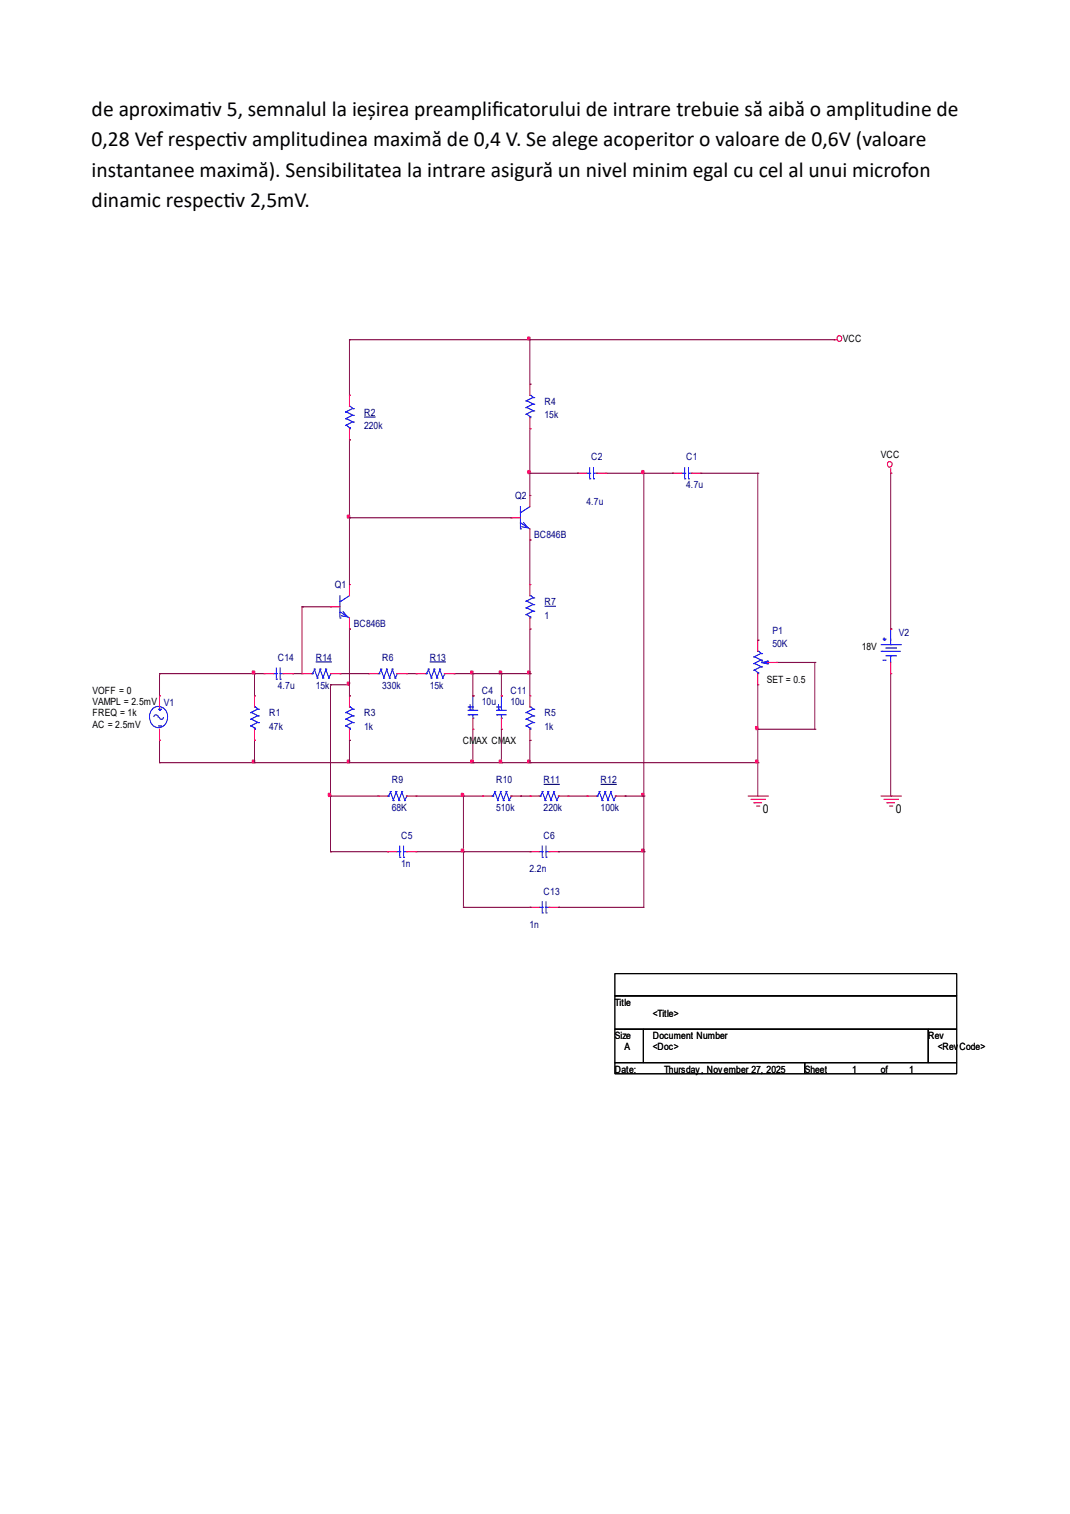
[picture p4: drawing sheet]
<svg xmlns="http://www.w3.org/2000/svg" width="210mm" height="297mm" viewBox="0 0 210 297" stroke-linecap="round" stroke-linejoin="round" font-family="sans-serif">
<path d="M120.7 191.1h67.2v4.4h-67.2zM120.7 195.5h67.2v6.6h-67.2zM120.7 202.1h5.6v6.5h-5.6zM120.7 208.6h37.3v2.2h-37.3zM126.3 202.1h56v6.5h-56zM158 208.6h29.9v2.2h-29.9zM182.3 202.1h5.6v6.5h-5.6z" fill="none" stroke="#000" stroke-width=".2"/>
<g fill="none" stroke="#800040" stroke-width=".2">
<path d="M68.6 66.7h.1M68.6 66.7v10.7M68.6 77.6h.1M68.8 66.7h94.7M104 66.7v8.5M104 75.4h.1M163.7 66.7h.1M68.6 86.4h.1M68.6 86.6v15M104 84.2h.1M104 84.4v8.5M104 92.9h.1"/>
<path d="M104 92.9h9.2M104 93.1v4.2M113.4 92.9h.1M119 92.9h7.2M126.4 92.9h.1M126.4 92.9v63.2M126.4 92.9h5.4M132 92.9h.1M137.6 92.9h11M148.8 92.9h.1M148.8 92.9v32.6M174.9 92.9h.1"/>
<path d="M174.9 93.1v30.4M59.3 119.1h.1M59.3 119.4v12.8h-1.7M59.5 119.1h5.4M68.6 101.6h.1M68.6 101.9v12.9M68.8 101.6h31.5M104 106h.1M104 106.2v8.6M31.3 132.2h.1M31.3 132.5v4.1M31.5 132.2h18.5"/>
<path d="M50 132.2h.1M50 132.5v4.1M50.2 132.2h1.6M57.4 132.2h.1M64.9 134.4h.1M64.9 134.6v32.4M65.1 134.4h3.5M66.8 132.2h.1M66.9 132.2h5.4M68.6 123.5h.1M68.6 123.7v12.7M68.6 136.6h.1"/>
<path d="M79.8 132.2h1.7M81.7 132.2h.1M89.1 132.2h.1M89.3 132.2h9M92.9 132.2h.1M92.9 132.5v4.1M98.4 132.2h.1M98.4 132.2h5.5M98.4 132.5v4.1M104 123.5h.1M104 123.7v8.5M104 132.2h.1"/>
<path d="M104 132.5v4.1M148.8 125.7h.1M148.8 134.4v8.5M152.5 130.1h7.3M160 130.1h.1M160 130.1v12.8M174.9 132.2v23.9M31.3 145.3h.1M31.3 145.6v4.1M31.3 149.7h.1M31.5 149.7h18.5M50 145.3h.1"/>
<path d="M50 145.6v4.1M50 149.7h.1M50.2 149.7h42.5M64.9 156.3h.1M65.1 156.3h9.1M68.6 145.3h.1M68.6 145.6v4.1M81.7 156.3h9.1M91 156.3h.1M91 156.3v10.7M91 156.3h3.5M92.9 143.2v6.3"/>
<path d="M92.9 149.7h.1M92.9 149.7h5.4M94.7 156.3h.1M98.4 143.2v6.3M98.4 149.7h.1M98.4 149.7h5.5M102.2 156.3h.1M102.4 156.3h1.6M104 145.3h.1M104 145.6v4.1M104 149.7h.1M104.2 149.7h44.6"/>
<path d="M111.5 156.3h3.5M115.2 156.3h.1M122.7 156.3h.1M122.9 156.3h3.5M126.4 156.3h.1M126.4 156.3v10.7M148.8 143.2h.1M148.8 143.2v6.3M148.8 149.7h.1M148.8 149.9v6.4M149 143.2h11M160 143.2h.1"/>
<path d="M174.9 156.3h.1M64.9 167.2h.1M64.9 167.2h11M76.1 167.2h.1M81.7 167.2h9.1M91 167.2h.1M91 167.2v10.7M91 167.2h12.9M91 178.1h.1M91 178.1h12.9M104 167.2h.1M104 178.1h.1"/>
<path d="M109.6 167.2h.1M109.6 178.1h.1M109.8 167.2h16.6M126.4 167.2h.1M126.4 167.4v10.7h-16.6"/>
</g>
<g fill="none" stroke="#f00" stroke-width=".2">
<path d="M68.6 77.6h.1M68.6 77.8v2M104 75.4h.1M104 75.6v2M163.7 66.7h.1M163.9 66.7h.6M68.6 84.2v1.9M68.6 86.4h.1M104 82v1.9M104 84.2h.1M104 97.3h.1M104 97.5v2"/>
<path d="M113.4 92.9h.1M113.6 92.9h1.6M117.1 92.9h1.7M119 92.9h.1M132 92.9h.1M132.2 92.9h1.7M135.7 92.9h1.7M137.6 92.9h.1M174.9 92v.7M174.9 92.9h.1M64.9 119.1h.1M65.1 119.1h1.7"/>
<path d="M68.6 114.8h.1M68.6 115v1.9M100.3 101.6h.1M100.5 101.6h1.7M104 103.8v2M104 106h.1M104 114.8h.1M104 115v1.9M31.3 136.6h.1M31.3 136.8v2M50 136.6h.1M50 136.8v2"/>
<path d="M51.8 132.2h.1M52 132.2h1.7M55.6 132.2h1.6M57.4 132.2h.1M59.3 132.2h.1M59.5 132.2h1.7M64.9 132.2h1.7M66.8 132.2h.1M68.6 121.3v2M68.6 123.5h.1M68.6 136.6h.1M68.6 136.8v2"/>
<path d="M72.3 132.2h.1M72.5 132.2h1.7M77.9 132.2h1.7M79.8 132.2h.1M81.7 132.2h.1M81.9 132.2h1.6M87.3 132.2h1.6M89.1 132.2h.1M92.9 136.6h.1M98.4 136.6h.1M104 121.3v2M104 123.5h.1"/>
<path d="M104 136.6h.1M104 136.8v2M148.8 125.7h.1M148.8 125.9v2M148.8 132.2v2M148.8 134.4h.1M150.7 130.1h1.6M152.5 130.1h.1M174.9 123.5h.1M174.9 130.1v1.9M174.9 132.2h.1M31.3 143.2v1.9"/>
<path d="M31.3 145.3h.1M50 143.2v1.9M50 145.3h.1M68.6 143.2v1.9M68.6 145.3h.1M74.2 156.3h.1M74.4 156.3h1.7M79.8 156.3h1.7M81.7 156.3h.1M92.9 141v1.9M92.9 143.2h.1M94.7 156.3h.1"/>
<path d="M94.9 156.3h1.7M98.4 141v1.9M98.4 143.2h.1M100.3 156.3h1.7M102.2 156.3h.1M104 143.2v1.9M104 145.3h.1M104 156.3h.1M104.2 156.3h1.7M109.6 156.3h1.7M111.5 156.3h.1M115.2 156.3h.1"/>
<path d="M115.4 156.3h1.7M120.8 156.3h1.7M122.7 156.3h.1M146.9 156.3h3.6M147.5 156.9h2.4M148 157.6h.1M148.2 157.6h1.3M148.6 158.2h.2M149 158.2h.1M150.1 156.9h.1M150.7 156.3h.1M173 156.3h3.6"/>
<path d="M173.6 156.9h2.4M174.2 157.6h.1M174.3 157.6h1.3M174.7 158.2h.2M175.1 158.2h.1M176.2 156.9h.1M176.8 156.3h.1M76.1 167.2h.1M76.3 167.2h1.6M79.8 167.2h1.7M81.7 167.2h.1M104 167.2h.1"/>
<path d="M104 178.1h.1M104.2 167.2h1.7M104.2 178.1h1.7M107.8 167.2h1.7M107.8 178.1h1.7M109.6 167.2h.1M109.6 178.1h.1"/>
<circle cx="164.9" cy="66.5" r=".51"/>
<circle cx="174.7" cy="91.2" r=".51"/>
</g>
<g fill="none" stroke="#00f" stroke-width=".2">
<path d="M68.6 79.8h.1M68.8 79.8l.6 .4M103.3 78.7h.1M103.5 78.7l1.3 .7M104 77.6h.1M104.2 77.6l.6 .4M104.6 78l-1.3 .7M104.6 79.4l-1.3 .6M104.8 78h.1M104.8 79.4h.1M67.9 80.9h.1M67.9 82.2h.1"/>
<path d="M67.9 83.5h.1M68.1 80.9l1.3 .7M68.1 82.2l1.3 .7M68.1 83.5l.5 .4M68.6 83.9h.1M68.6 84.2h.1M69.2 80.2l-1.3 .7M69.2 81.6l-1.3 .6M69.2 82.9l-1.3 .6M69.4 80.2h.1M69.4 81.6h.1M69.4 82.9h.1"/>
<path d="M102.2 99.5v4.1M103.3 80h.1M103.3 81.3h.1M103.5 80l1.3 .7M103.5 81.3l.5 .5M104 81.8h.1M104 82h.1M104 99.5l-1.6 1.1M104.6 80.7l-1.3 .6M104.8 80.7h.1M115.2 92.9h.4M115.8 91.8v2"/>
<path d="M115.8 92.9h.1M115.8 94h.1M116.5 91.8v2M116.5 92.9h.4M116.5 94h.1M117.1 92.9h.1M133.9 92.9h.4M134.4 91.8v2M134.4 92.9h.1M134.4 94h.1M135.2 91.8v2M135.2 92.9h.4"/>
<path d="M135.2 94h.1M135.7 92.9h.1M66.8 116.9v4.2M66.8 118h.1M68.6 116.9l-1.7 1.1M102.2 100.6h.1M102.2 102.7h.1M102.2 103.8h.1M102.4 102.7l1.6 1.1M102.7 102.5l1 1.1-1.3-.2M103.3 118h.1M103.3 119.4h.1"/>
<path d="M103.5 118l1.3 .7M103.5 119.4l1.3 .6M104 116.9h.1M104.2 116.9l.6 .5M104.6 117.4l-1.3 .6M104.6 118.7l-1.3 .7M104.8 117.4h.1M104.8 118.7h.1M29.9 139.3a1.84 1.84 0 0 1 2.3-.3 1.84 1.84 0 0 1 .7 2.3 1.72 1.72 0 0 1-1.8 1.5 1.72 1.72 0 0 1-1.7-1.5 2.32 2.32 0 0 1 .5-2zM31.3 139v.2h-.2M31.3 139.5h.1M31.5 139.2h.1"/>
<path d="M49.2 139.9h.1M49.4 139.9l1.3 .6M50 138.8h.1M50.2 138.8l.5 .4M50.5 139.2l-1.3 .7M50.7 139.2h.1M53.7 132.2h.4M54.3 131.1v2M54.3 132.2h.1M54.3 133.3h.1M55 131.1v2M55 132.2h.4"/>
<path d="M55 133.3h.1M55.6 132.2h.1M61.2 132.2h.1M61.3 132.2h.1M61.7 131.4h.1M61.7 131.4l.6 1.5M61.7 131.6l-.4 .6M62.3 133.1h.1M62.8 131.4h.1M62.8 131.4l.6 1.5M62.8 131.6l-.5 1.5M63.4 133.1h.1"/>
<path d="M64 131.4h.1M64 131.4l.5 1.5M64 131.6l-.6 1.5M64.5 133.1h.1M64.9 132.2h.1M64.9 132.5l-.4 .6M66.8 120.2h.1M66.8 121.3h.1M66.9 120.2l1.7 1.1M67.3 120l.9 1.1-1.3-.2M67.9 139.9h.1M68.1 139.9l1.3 .6"/>
<path d="M68.6 138.8h.1M68.8 138.8l.6 .4M69.2 139.2l-1.3 .7M69.4 139.2h.1M74.2 132.2h.1M74.4 132.2h.1M74.8 131.4h.1M74.8 131.4l.5 1.5M74.8 131.6l-.4 .6M75.3 133.1h.1M75.9 131.4h.1M75.9 131.4l.5 1.5"/>
<path d="M75.9 131.6l-.6 1.5M76.4 133.1h.1M77 131.4h.1M77 131.4l.6 1.5M77 131.6l-.6 1.5M77.6 133.1h.1M77.9 132.2h.1M77.9 132.5l-.3 .6M83.5 132.2h.1M83.7 132.2h.1M84.1 131.4h.1M84.1 131.4l.6 1.5"/>
<path d="M84.1 131.6l-.4 .6M84.7 133.1h.1M85.2 131.4h.1M85.2 131.4l.6 1.5M85.2 131.6l-.5 1.5M85.8 133.1h.1M86.3 131.4h.1M86.3 131.4l.6 1.5M86.3 131.6l-.5 1.5M86.9 133.1h.1M87.3 132.2h.1M87.3 132.5l-.4 .6"/>
<path d="M91.9 138.8h.6M91.9 139.5h.1M92.1 139.5h1.7M92.3 138.4v.6M92.3 139.2h.1M92.7 138.8h.1M92.9 136.6h.1M92.9 136.8v2.4M92.9 139.5h.1M97.5 138.8h.6M97.5 139.5h.1M97.7 139.5h1.7"/>
<path d="M97.9 138.4v.6M97.9 139.2h.1M98.3 138.8h.1M98.4 136.6h.1M98.4 136.8v2.4M98.4 139.5h.1M103.3 120.7h.1M103.3 139.9h.1M103.5 120.7l.5 .4M103.5 139.9l1.3 .6M104 121.1h.1M104 121.3h.1"/>
<path d="M104 138.8h.1M104.2 138.8l.6 .4M104.6 120l-1.3 .7M104.6 139.2l-1.3 .7M104.8 120h.1M104.8 139.2h.1M148 129h.1M148 130.3h.1M148 131.6h.1M148.2 129l1.3 .6M148.2 130.3l1.3 .6M148.2 131.6l.6 .4"/>
<path d="M148.8 127.9h.1M148.8 132h.1M148.8 132.2h.1M149 127.9l.5 .4M149.3 128.3l-1.3 .7M149.3 129.6l-1.3 .7M149.3 130.9l-1.3 .7M149.5 128.3h.1M149.5 129.6h.1M149.5 130.1h.1M149.5 130.1l1 .2M149.5 130.9h.1"/>
<path d="M150.7 129.8h.1M150.7 129.8l-1 .3h1v.2M150.7 130.3h.1M173 126.6h3.6M173 127.9h.1M173.2 127.9h3.6M173.4 129.6h.2M173.6 125.3v.2h-.2M173.6 125.7h.1M173.8 125.5h.1M173.8 129.6h.1M174 127.2h1.6"/>
<path d="M174 128.7h1.6M174.9 123.5h.1M174.9 123.7v2.6M174.9 126.6h.1M174.9 128.7h.1M174.9 129v1.1M175.8 127.2h.1M175.8 128.7h.1M176.8 126.6h.1M30.2 140.8l.2-.4a.56 .56 0 0 1 .7 .4h-.1M31.1 142.5h.2M31.3 140.8l.1 .3 .3 .1 .3-.1 .1-.3"/>
<path d="M31.5 142.5h.1M49.2 141.2h.1M49.2 142.5h.1M49.4 141.2l1.3 .7M49.4 142.5l.6 .4M50 142.9h.1M50 143.2h.1M50.5 140.5l-1.3 .7M50.5 141.9l-1.3 .6M50.7 140.5h.1M50.7 141.9h.1M67.9 141.2h.1"/>
<path d="M67.9 142.5h.1M68.1 141.2l1.3 .7M68.1 142.5l.5 .4M68.6 142.9h.1M68.6 143.2h.1M69.2 140.5l-1.3 .7M69.2 141.9l-1.3 .6M69.4 140.5h.1M69.4 141.9h.1M76.1 156.3h.1M76.3 156.3h.1M76.6 155.4h.1"/>
<path d="M76.6 155.4l.6 1.5M76.6 155.6l-.3 .7M77.2 157.2h.1M77.8 155.4h.1M77.8 155.4l.5 1.5M77.8 155.6l-.6 1.6M78.3 157.2h.1M78.9 155.4h.1M78.9 155.4l.5 1.5M78.9 155.6l-.6 1.6M79.4 157.2h.1M79.8 156.3h.1"/>
<path d="M79.8 156.5l-.4 .7M91.9 140.3h.1M92.1 140.3h1.7M92.9 140.3v.5M92.9 141h.1M96.6 156.3h.1M96.8 156.3h.1M97.1 155.4h.1M97.1 155.4l.6 1.5M97.1 155.6l-.3 .7M97.5 140.3h.1M97.7 140.3h1.7"/>
<path d="M97.7 157.2h.1M98.3 155.4h.1M98.3 155.4l.5 1.5M98.3 155.6l-.6 1.6M98.4 140.3v.5M98.4 141h.1M98.8 157.2h.1M99.4 155.4h.1M99.4 155.4l.5 1.5M99.4 155.6l-.6 1.6M99.9 157.2h.1M100.3 156.3h.1"/>
<path d="M100.3 156.5l-.4 .7M103.3 141.2h.1M103.3 142.5h.1M103.5 141.2l1.3 .7M103.5 142.5l.5 .4M104 142.9h.1M104 143.2h.1M104.6 140.5l-1.3 .7M104.6 141.9l-1.3 .6M104.8 140.5h.1M104.8 141.9h.1M105.9 156.3h.1"/>
<path d="M106.1 156.3h.1M106.5 155.4h.1M106.5 155.4l.5 1.5M106.5 155.6l-.4 .7M107 157.2h.1M107.6 155.4h.1M107.6 155.4l.5 1.5M107.6 155.6l-.6 1.6M108.1 157.2h.1M108.7 155.4h.1M108.7 155.4l.6 1.5M108.7 155.6l-.6 1.6"/>
<path d="M109.3 157.2h.1M109.6 156.3h.1M109.6 156.5l-.3 .7M117.1 156.3h.1M117.3 156.3h.1M117.7 155.4h.1M117.7 155.4l.5 1.5M117.7 155.6l-.4 .7M118.2 157.2h.1M118.8 155.4h.1M118.8 155.4l.5 1.5M118.8 155.6l-.6 1.6"/>
<path d="M119.3 157.2h.1M119.9 155.4h.1M119.9 155.4l.6 1.5M119.9 155.6l-.6 1.6M120.5 157.2h.1M120.8 156.3h.1M120.8 156.5l-.3 .7M77.9 167.2h.4M78.5 166.1v2M78.5 167.2h.1M78.5 168.3h.1M79.2 166.1v2"/>
<path d="M79.2 167.2h.4M79.2 168.3h.1M79.8 167.2h.1M105.9 167.2h.4M105.9 178.1h.4M106.5 166.1v2M106.5 167.2h.1M106.5 168.3h.1M106.5 177v2M106.5 178.1h.1M106.5 179.2h.1M107.2 166.1v2"/>
<path d="M107.2 167.2h.4M107.2 168.3h.1M107.2 177v2M107.2 178.1h.4M107.2 179.2h.1M107.8 167.2h.1M107.8 178.1h.1"/>
</g>
<g fill="#f0f" stroke="#f0f" stroke-width=".2">
<path d="M98 131.7l.5 .1a.37 .37 0 0 1-.1 .4 .37 .37 0 0 1-.4 .1z" fill-rule="evenodd"/>
<path d="M103.6 131.7l.5 .1a.37 .37 0 0 1-.1 .4 .37 .37 0 0 1-.4 .1z" fill-rule="evenodd"/>
<path d="M68.2 149.2h.5a.37 .37 0 0 1-.1 .5 .37 .37 0 0 1-.4 .1z" fill-rule="evenodd"/>
<path d="M49.5 149.2h.5a.37 .37 0 0 1 0 .5 .37 .37 0 0 1-.4 .1z" fill-rule="evenodd"/>
<path d="M92.4 149.2h.5a.37 .37 0 0 1 0 .5 .37 .37 0 0 1-.5 .1z" fill-rule="evenodd"/>
<path d="M126 166.7h.5a.37 .37 0 0 1-.1 .4 .37 .37 0 0 1-.4 .1z" fill-rule="evenodd"/>
<path d="M49.5 131.7l.5 .1a.37 .37 0 0 1 0 .4 .37 .37 0 0 1-.4 .1z" fill-rule="evenodd"/>
<path d="M98 149.2h.5a.37 .37 0 0 1-.1 .5 .37 .37 0 0 1-.4 .1z" fill-rule="evenodd"/>
<path d="M103.6 149.2h.5a.37 .37 0 0 1-.1 .5 .37 .37 0 0 1-.4 .1z" fill-rule="evenodd"/>
<path d="M90.6 166.7h.4a.37 .37 0 0 1 0 .4 .37 .37 0 0 1-.4 .1z" fill-rule="evenodd"/>
<path d="M148.3 149.2h.5a.37 .37 0 0 1 0 .5 .37 .37 0 0 1-.4 .1z" fill-rule="evenodd"/>
<path d="M90.6 155.8h.4a.37 .37 0 0 1 0 .4 .37 .37 0 0 1-.4 .1z" fill-rule="evenodd"/>
<path d="M68.2 101.1l.5 .1a.37 .37 0 0 1-.1 .4 .37 .37 0 0 1-.4 .1z" fill-rule="evenodd"/>
<path d="M68.2 133.9h.5a.37 .37 0 0 1-.1 .5 .37 .37 0 0 1-.4 .1z" fill-rule="evenodd"/>
<path d="M103.6 66.2h.5a.42 .42 0 0 1-.3 .6l-.2-.2z" fill-rule="evenodd"/>
<path d="M126 92.4h.5a.37 .37 0 0 1-.1 .4 .37 .37 0 0 1-.4 .2z" fill-rule="evenodd"/>
<path d="M126 155.8h.5a.37 .37 0 0 1-.1 .4 .37 .37 0 0 1-.4 .1z" fill-rule="evenodd"/>
<path d="M103.6 92.4h.5a.37 .37 0 0 1-.1 .4 .37 .37 0 0 1-.4 .2z" fill-rule="evenodd"/>
<path d="M92.4 131.7l.5 .1a.37 .37 0 0 1 0 .4 .37 .37 0 0 1-.5 .1z" fill-rule="evenodd"/>
<path d="M148.3 142.6l.5 .1a.37 .37 0 0 1 0 .4 .37 .37 0 0 1-.4 .1z" fill-rule="evenodd"/>
<path d="M64.4 155.8h.5a.37 .37 0 0 1 0 .4 .37 .37 0 0 1-.4 .1z" fill-rule="evenodd"/>
</g>
<path d="M71.5 81.9h2.2M106.9 119h2.3M62 129.9h3.2M84.4 129.9h3.1M106.7 154h3.2M117.9 154h3.2" fill="none" stroke="#000080" stroke-width=".2"/>
<g font-size="4.2">
<text x="18" y="22.7">de aproximat</text>
<text x="39.3" y="22.7">iv 5, semnalul la ieşirea preamplif</text>
<text x="96.6" y="22.7">icatorului de intrare trebuie să aibă o amplitudine de</text>
<text x="18" y="28.7">0,28 Vef respect</text>
<text x="44.3" y="28.7">iv amplitudinea maximă de 0,4 V. Se alege acoperitor o valoare de 0,6V (valoare</text>
<text x="18" y="34.7">instantanee maximă). Sensibilitatea la intrare asigură un nivel minim egal cu cel al unui microfon</text>
<text x="18" y="40.7">dinamic respect</text>
<text x="43.9" y="40.7">iv 2,5mV.</text>
</g>
<g font-size="2.4">
<text x="149.8" y="159.7">0</text>
<text x="175.9" y="159.7">0</text>
</g>
<g font-size="2">
<text x="165.5" y="67.2">VCC</text>
<text x="172.9" y="90">VCC</text>
<text x="169.2" y="127.5">18V</text>
<text x="18.2" y="136.3">VOFF = 0</text>
<text x="150.6" y="134.1">SET = 0.5</text>
<text x="18.2" y="140.7">FREQ = 1k</text>
<text x="18.2" y="138.5">VAMPL = 2.5mV V1</text>
<text x="18.2" y="142.8">AC = 2.5mV</text>
<text x="90.9" y="146.1">CMAX CMAX</text>
<text x="120.7" y="197.5">Title</text>
<text x="128.2" y="199.7">&lt;Title&gt;</text>
<text x="120.7" y="204">Size</text>
<text x="122.6" y="206.2">A</text>
<text x="128.2" y="204">Document Number</text>
<text x="128.2" y="206.2">&lt;Doc&gt;</text>
<text x="182.3" y="204">Rev</text>
<text x="184.1" y="206.2">&lt;RevCode&gt;</text>
<text x="120.7" y="210.6">Date:</text>
<text x="130.4" y="210.6">Thursday, November 27, 2025</text>
<text x="158" y="210.6">Sheet</text>
<text x="167.3" y="210.6">1</text>
<text x="172.9" y="210.6">of</text>
<text x="178.5" y="210.6">1</text>
</g>
<g font-size="2" fill="#000080">
<text x="71.5" y="81.7">R2</text>
<text x="106.9" y="79.5">R4</text>
<text x="106.9" y="82.1">15k</text>
<text x="71.5" y="84.3">220k</text>
<text x="116.1" y="90.4">C2</text>
<text x="134.7" y="90.4">C1</text>
<text x="134.7" y="95.9">4.7u</text>
<text x="101.2" y="98">Q2</text>
<text x="115.1" y="99.1">4.7u</text>
<text x="104.9" y="105.7">BC846B</text>
<text x="65.7" y="115.5">Q1</text>
<text x="106.9" y="118.8">R7</text>
<text x="69.5" y="123.2">BC846B</text>
<text x="106.9" y="121.4">1</text>
<text x="151.7" y="124.5">P1</text>
<text x="176.5" y="124.9">V2</text>
<text x="54.5" y="129.7">C14</text>
<text x="62" y="129.7">R14</text>
<text x="75.1" y="129.7">R6</text>
<text x="84.4" y="129.7">R13</text>
<text x="151.7" y="127.1">50K</text>
<text x="54.5" y="135.2">4.7u</text>
<text x="62" y="135.2">15k</text>
<text x="75.1" y="135.2">330k</text>
<text x="84.4" y="135.2">15k</text>
<text x="94.6" y="136.3">C4</text>
<text x="100.2" y="136.3">C11</text>
<text x="52.9" y="140.7">R1</text>
<text x="52.9" y="143.3">47k</text>
<text x="71.5" y="140.7">R3</text>
<text x="71.5" y="143.3">1k</text>
<text x="94.6" y="138.5">10u</text>
<text x="100.2" y="138.5">10u</text>
<text x="106.9" y="140.7">R5</text>
<text x="106.9" y="143.3">1k</text>
<text x="76.9" y="153.8">R9</text>
<text x="97.4" y="153.8">R10</text>
<text x="106.7" y="153.8">R11</text>
<text x="117.9" y="153.8">R12</text>
<text x="76.9" y="159.2">68K</text>
<text x="97.4" y="159.2">510k</text>
<text x="106.7" y="159.2">220k</text>
<text x="117.9" y="159.2">100k</text>
<text x="78.8" y="164.7">C5</text>
<text x="106.7" y="164.7">C6</text>
<text x="78.8" y="170.2">1n</text>
<text x="103.9" y="171.2">2.2n</text>
<text x="106.7" y="175.6">C13</text>
<text x="103.9" y="182.2">1n</text>
</g>
</svg>
